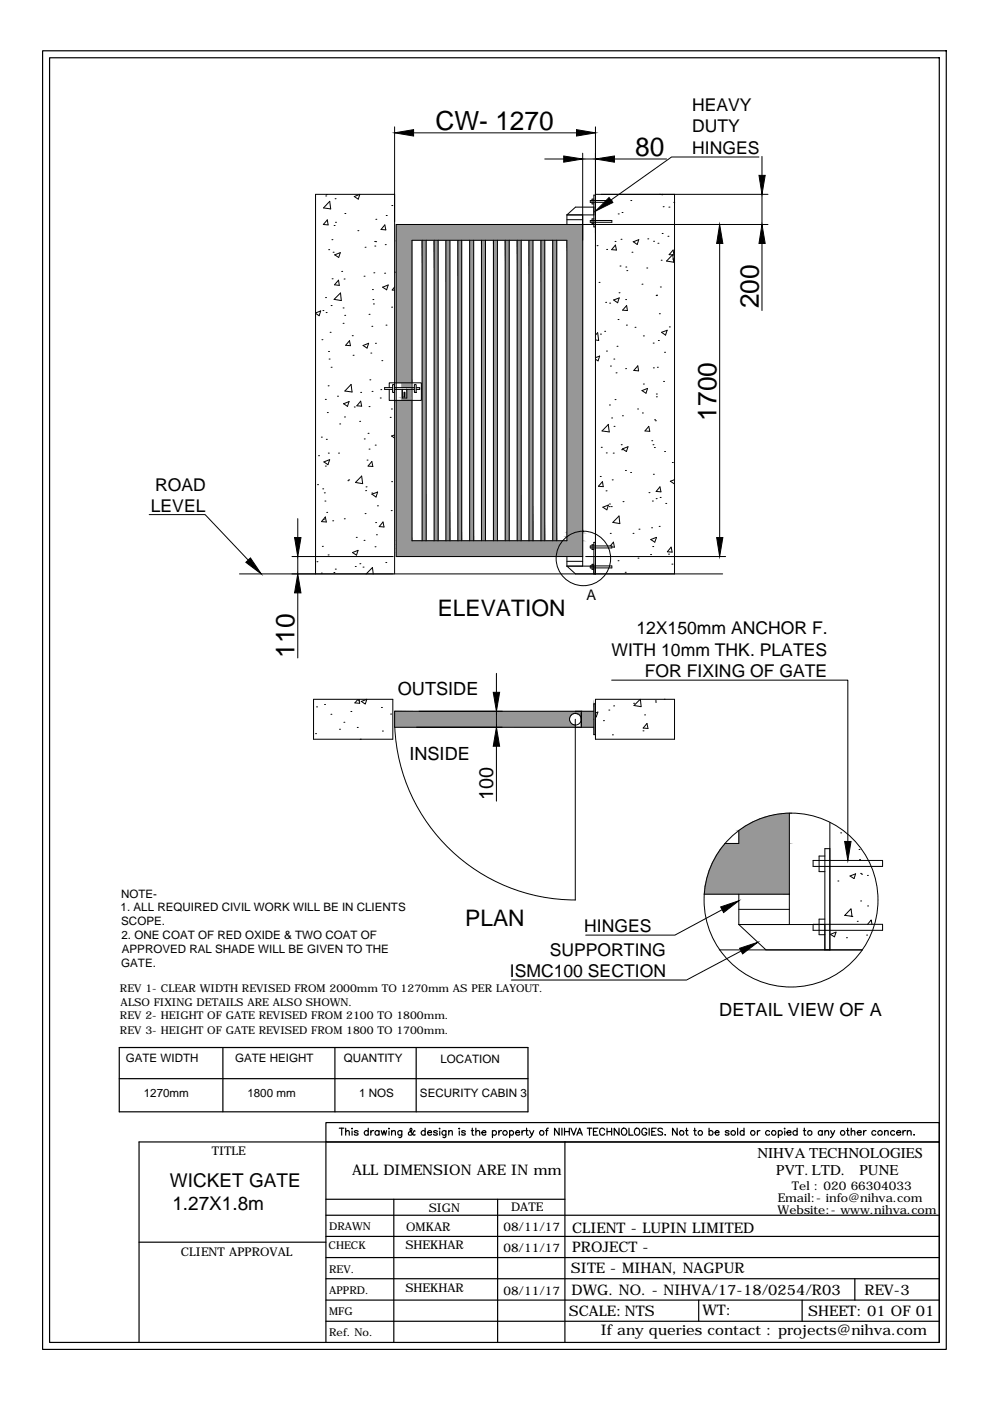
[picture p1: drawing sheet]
<svg xmlns="http://www.w3.org/2000/svg" width="210mm" height="297mm" viewBox="0 0 210 297" stroke-linecap="round" stroke-linejoin="round" font-family="sans-serif">
<!-- layer: 0 -->
<g fill="none" stroke="#000" stroke-width=".25">
<path d="M9 10.8h191.6v275.3h-191.6zM10.5 12.2h188.7v272.4h-188.7zM25.3 222.1h86.6v13.6h-86.6zM25.3 228.7h86.6M47.3 222.1v13.6M71 222.1v13.6M71.9 239.2h1M72.4 239.2v1.5M73.3 239.2v1.5M74.6 239.2v.2zM74.6 239.8v.9M75.9 239.9l-.3-.2-.5 .2 .7 .4v.3h-.6l-.1-.1"/>
<path d="M78.1 239.9a.47 .47 0 0 0-.7-.1 .47 .47 0 0 0 0 .7 .47 .47 0 0 0 .7 0M78.1 239.2v1.5M78.6 239.7v1M79.2 239.7l-.4 .1-.2 .3M80.4 239.9a.47 .47 0 0 0-.7-.1 .47 .47 0 0 0 0 .7 .47 .47 0 0 0 .7 0M80.4 239.7v1M80.8 239.7l.3 1 .3-1 .3 1 .3-1M82.5 239.2v.2zM82.5 239.8v.9M83 239.7v1M85.2 239.7l-.1 1.4-.2 .1-.3-.1M85.2 239.9a.47 .47 0 0 0-.7-.1 .47 .47 0 0 0 0 .7 .47 .47 0 0 0 .7 0"/>
<path d="M88 239.8l-.1-.1-.1 .1-.2 .5a.53 .53 0 0 1-.5 .4 .53 .53 0 0 1-.5-.3v-.3l.7-.5-.2-.4-.2 .2 .2 .6 .5 .6h.4M88.2 222.1v13.6M90.1 239.9a.47 .47 0 0 0-.7-.1 .47 .47 0 0 0 0 .7 .47 .47 0 0 0 .7 0M90.1 239.2v1.5M92.7 239.9l-.3-.2-.5 .2 .7 .4v.3h-.6l-.1-.1M93.2 239.2v.2zM93.2 239.8v.9M94.5 239.7v1.4l-.2 .1-.4-.1M94.5 239.9a.47 .47 0 0 0-.7-.1 .47 .47 0 0 0 0 .7 .47 .47 0 0 0 .7 0M95.1 239.7v1M97.4 239.2v.2zM97.4 239.8v.9"/>
<path d="M98.7 239.9l-.1-.1a.44 .44 0 0 0-.7 .1l.8 .5-.3 .3-.5-.1v-.1M99.9 239.7h.5M100.1 239.2l.1 1.4 .3 .1M100.9 239.2v1.5M104.4 239.9a.47 .47 0 0 1 .7-.1 .47 .47 0 0 1 0 .7 .47 .47 0 0 1-.7 0M104.4 239.7v1.5M105.8 239.7v1M106.4 239.7l-.4 .1-.2 .3M108 239.9a.47 .47 0 0 1 .7-.1 .47 .47 0 0 1 0 .7 .47 .47 0 0 1-.7 0M108 239.7v1.5M110.7 239.7v1M111.2 239.7l-.3 .1-.2 .3"/>
<path d="M111.4 239.7h.5M111.6 239.2v1.2l.1 .2 .3 .1M112.3 239.7l.4 1 .5-1M115.7 239.7h.5M116.3 239.2l-.3 .1-.1 .2v1.2M118.5 239.2v1.5l-.9-1.5v1.5M119.1 239.2v1.5M119.7 239.2v1.5M119.7 239.9h1M120.7 239.2v1.5M121 239.2l.6 1.5 .6-1.5M124.5 239.2h1"/>
<path d="M125 239.2v1.5M125.8 239.9h.6M126.8 239.2h-1v1.5h1M128.2 239.6a.6 .6 0 0 0-.8-.3 .6 .6 0 0 0-.3 .8 .55 .55 0 0 0 .5 .6 .55 .55 0 0 0 .6-.4M128.7 239.9h1M128.7 239.2v1.5M129.7 239.2v1.5M131.2 239.2v1.5l-1-1.5v1.5M131.9 239.4a.72 .72 0 0 1 1 .2 .72 .72 0 0 1-.3 1 .73 .73 0 0 1-.8-.3 .73 .73 0 0 1 .1-.9zM133.4 239.2v1.5h.8M134.6 239.4a.69 .69 0 0 1 1 .1 .69 .69 0 0 1-.1 1 .69 .69 0 0 1-1-.1 .69 .69 0 0 1 .1-1zM137.1 239.6a.54 .54 0 0 0-.6-.4 .54 .54 0 0 0-.4 .6v.3a.53 .53 0 0 0 .5 .6 .53 .53 0 0 0 .5-.6h-.3"/>
<path d="M137.6 239.2v1.5M138.2 239.9h.6M139.1 239.2h-.9v1.5h.9M140.5 239.4a.54 .54 0 0 0-.6-.2 .54 .54 0 0 0-.4 .4l1 .7-.2 .3h-.7l-.1-.1M143.6 239.2v1.5l-1-1.5v1.5M145.3 239.7h.6M145.6 239.2v1.2v.2l.3 .1M147.1 239.7h.5M147.3 239.2v1.2l.1 .2 .3 .1M150.3 239.9a.47 .47 0 0 1 .7-.1 .47 .47 0 0 1 0 .7 .47 .47 0 0 1-.7 0M150.3 239.2v1.5M154.6 239.9l-.3-.2-.5 .2 .7 .4v.3h-.6l-.1-.1"/>
<path d="M156.4 239.2v1.5M157.7 239.9a.47 .47 0 0 0-.6-.1 .47 .47 0 0 0 0 .7 .47 .47 0 0 0 .6 0M157.7 239.2v1.5M160.6 239.7v1M161.1 239.7l-.5 .2v.2M163.2 239.9a.47 .47 0 0 0-.7-.1 .47 .47 0 0 0 0 .7 .47 .47 0 0 0 .7 0M165 239.9a.47 .47 0 0 1 .7-.1 .47 .47 0 0 1 0 .7 .47 .47 0 0 1-.7 0M165 239.7v1.5M166.4 239.2v.2zM166.4 239.8v.9M169 239.9a.49 .49 0 0 0-.7-.1 .49 .49 0 0 0 0 .8 .49 .49 0 0 0 .7-.1M169 239.2v1.5"/>
<path d="M170.3 239.7h.5M170.5 239.2l.1 1.4 .3 .1M174.3 239.9a.47 .47 0 0 0-.7-.1 .47 .47 0 0 0 0 .7 .47 .47 0 0 0 .7 0M174.3 239.7v1M174.9 239.7v1M176.1 239.7l.4 1 .5-1M179.5 239.7h.5M179.7 239.2l.1 1.4 .3 .1M180.5 239.2v1.5M183.1 239.7v1M183.7 239.7l-.4 .1-.2 .3M185.7 239.9a.47 .47 0 0 0-.7-.1 .47 .47 0 0 0 0 .7 .47 .47 0 0 0 .7 0"/>
<path d="M187.6 239.7v1M189.7 239.9a.47 .47 0 0 0-.7-.1 .47 .47 0 0 0 0 .7 .47 .47 0 0 0 .7 0M191.4 239.7v1M192 239.7l-.3 .1-.3 .3M192.4 239.7v1M69.1 257.7h130.1M69.1 242.1v42.5M69.1 254.3h50.7M73.3 240l.3-.3 .4 .1 .1 .9M83 240l.4-.3 .3 .1 .1 .9M83.5 254.3v30.3M90.6 240.1h.9a.45 .45 0 0 0-.6-.4 .45 .45 0 0 0-.2 .8l.3 .2 .5-.2"/>
<path d="M95.1 240l.4-.3 .4 .1v.9M100.9 240l.3-.3 .4 .1 .1 .9M102.2 240.1h.8a.45 .45 0 0 0-.6-.4 .45 .45 0 0 0-.2 .8l.3 .2 .5-.2M105.5 254.3v30.3M109.3 240.1h.9a.45 .45 0 0 0-.7-.4 .45 .45 0 0 0-.1 .8l.3 .2 .3-.1 .2-.1M112.7 240.7l-.5 .5M119.8 242.1v42.5M122.3 240.7l.6-1.5 .6 1.5M122.5 240.2h.7M141 240.6v.1zM151.6 240.1h.9a.45 .45 0 0 0-.7-.4 .45 .45 0 0 0-.1 .8l.2 .2 .4-.1 .2-.1M166.8 240.1h.9a.45 .45 0 0 0-.6-.4 .45 .45 0 0 0-.2 .8l.3 .2 .5-.2"/>
<path d="M174.9 240l.4-.3 .3 .1 .1 .9M176.5 240.7l-.5 .5M180.5 240l.3-.3 .4 .1v.9M181.8 240.1h.8a.45 .45 0 0 0-.6-.4 .45 .45 0 0 0-.2 .8l.3 .2 .5-.2M187.6 240l.3-.3 .4 .1v.9M190.1 240.1h.9a.48 .48 0 0 0-.7-.3 .48 .48 0 0 0-.2 .7 .48 .48 0 0 0 .7 .1l.2-.1M192.4 240l.3-.3 .4 .1 .1 .9M193.8 240.6v.1zM29.5 263.4h39.6M69.1 271.1h130.1M69.1 266.6h130.1M69.1 262.1h130.1"/>
<path d="M69.1 275.6h130.1M148.1 275.6v4.5M170.1 275.6v4.5M181.2 271.1v4.5M29.5 284.6v-42.5h169.7h-130.1v-4.1h130.1v46.6M69.1 280.1h130.1"/>
<circle cx="107.1" cy="240.2" r=".48"/>
<circle cx="114.9" cy="240.2" r=".48"/>
<circle cx="144.5" cy="240.2" r=".48"/>
<circle cx="148.5" cy="240.2" r=".48"/>
<circle cx="155.4" cy="240.2" r=".49"/>
<circle cx="159.6" cy="240.2" r=".48"/>
<circle cx="164.1" cy="240.2" r=".48"/>
<circle cx="171.7" cy="240.2" r=".49"/>
<circle cx="178.7" cy="240.2" r=".48"/>
<circle cx="186.6" cy="240.2" r=".49"/>
</g>
<g fill="none" stroke="#000" stroke-width=".21">
<path d="M83.7 26.9v94.8M87.7 28.2h34.5M115.5 33.7h4M123.5 32.5v87.5M123.5 33.7h2.8M126.3 26.9v94.8M130.3 33.7h11M160.9 33.3h-18.5l-12.9 9.1M161.6 33.2v4M69.1 41.5h.1M69.2 41.2h.1M69.4 46.6l.2 1.1-1-.1z"/>
<path d="M69.7 52.9h.1M69.9 42.7l.2 1.6-1.5-.2zM70.4 50.8h.1M70.4 59.1h.1M70.6 53.5h.1M70.8 47.8h.1M71 54l1.2-.4-.4 1zM71 42.1h.1M71.1 47.1h.1M71.8 59.4l.1 1.1-1-.1zM72.4 57.5h.1M73 59.2h.1"/>
<path d="M73.1 45.3h.1M75.1 41.7l1.2-.5-.3 1zM75.9 48.9h.1M77.2 58.6h.1M77.4 52.4h.1M79.3 57.8h.1M79.4 51.2h.1M79.5 52.2h.1M79.6 51.2h.1M79.7 46.5h.1M81.5 57.9h.1M81.6 47.7l.2 1h-1z"/>
<path d="M81.7 51.9h.1M81.9 45.7h.1M83.1 43.6h.1M83.7 57.7h.1M83.7 41.2h-16.8v80.5M87.3 50.9h32.9v63.8h-32.9zM89.5 50.9v63.8M90.4 50.9v63.8M92 50.9v63.8M92.9 50.9v63.8M94.5 50.9v63.8M95.4 50.9v63.8"/>
<path d="M97.1 50.9v63.8M97.9 50.9v63.8M99.6 50.9v63.8M100.4 50.9v63.8M102.1 50.9v63.8M102.9 50.9v63.8M104.6 50.9v63.8M105.5 50.9v63.8M107.1 50.9v63.8M108 50.9v63.8M109.7 50.9v63.8M110.5 50.9v63.8"/>
<path d="M112.2 50.9v63.8M113 50.9v63.8M114.7 50.9v63.8M115.5 50.9v63.8M117.2 50.9v63.8M118 50.9v63.8M120.2 45.6v2M120.2 45.6h5.7M120.2 46.6h3.3M125.2 42.5h4.5v.4h-4.5zM125.2 46.8h4.5v.3h-4.5zM125.9 43.9h-3.9l-1.8 1.7"/>
<path d="M125.9 42.2h-.4v1h.4M125.9 46.4h-.4v1h.4M126.3 41.2h36.5M126.3 41.4h-.4v6.7h.4M126.6 52.1h.1M127 59.9h.1M128.6 52.9h.1M130.4 51.2h.1M130.5 52l.2 1-1-.1zM131.1 45.4h.1M131.5 56.4h.1M131.7 50.7h.1"/>
<path d="M131.9 45.1h.1M132.7 56.6h.1M132.9 57.4h.1M133.7 42.5h.1M134 53.5h.1M134.3 51.3l1.1-.5-.3 1zM137.1 56.8h.1M137.3 50.6h.1M138.6 51.2h.1M139.5 51.6h.1M139.9 41.2h.6M140.2 55.2h.1"/>
<path d="M140.4 49.5h.1M140.6 43.8h.1M141.6 50.1h.1M141.8 43.9h.1M142.6 54.9h.1M142.6 54l.2 1.6-1.5-.3zM142.7 53l.2 1.1-1-.1zM142.8 42.9h.1M143 41.2v80.5M152.6 51.6v62.4M161.6 41.2v6.4M161.6 51.6v14.2"/>
<path d="M162.8 47.6h-78.8v70.4h39.5M66.9 66.4l1.1-.5-.3 1-.8-.5M68.3 72h.1M68.5 65.8h.1M69 63.1h.1M69.1 66.3h.1M69.7 74.5h.1M69.8 76.1h.1M70 70.5h.1M70.2 64.8h.1M70.2 77.9h.1M70.8 63.5l1.4-1.4 .2 1.6z"/>
<path d="M72.7 65.3h.1M72.7 68.6h.1M73.1 66.9h.1M74.1 72.2l.2 1.1-1-.1zM74.7 71.2h.1M74.9 75.3h.1M77 73.3l1.2-.5-.4 1zM78.2 66.6h.1M78.6 74.9h.1M78.8 69.2h.1M79 61.4h.1M79.1 63.5h.1"/>
<path d="M79.2 64.4h.1M79.6 72.8h.1M81 76.5h.1M81.1 60.9l1.2-.5-.3 1zM81.8 68.9h.1M83 65.1h.1M83.7 60.8l-.5 .7h.5M126.3 71l.4-.5 .2 1.7-.6-.1M126.3 75.8l.8-.3-.3 1-.5-.3M127.3 70.8h.1M128.2 70.2h.1M128.4 64.1h.1"/>
<path d="M128.6 74.4h.1M129.3 64.3h.1M129.4 77.6h.1M130.1 76.1h.1M130.6 79.1h.1M130.8 73.4h.1M131 67.7h.1M131.2 62.1h.1M131.3 63.1l-.3 1.1-.9-.6 1.2-.4M132.6 63.5h.1M132.6 78.2h.1M132.8 68.9h.1"/>
<path d="M132.9 64.8l.1 1h-1zM134.6 69.4h.1M135.2 77.6l.2 1-1-.1zM136.1 60.3h.1M136.4 71.2h.1M138.5 72.7h.1M138.5 78h.1M139.1 62.7h.1M139.2 62.6h.1M139.4 77.9h.1M139.6 72.2h.1M139.8 66.5h.1"/>
<path d="M140 60.8h.1M140.9 74.7h.1M141.4 70l-.3 1-.8-.5 1.1-.5M141.9 69.3h.1M67.5 96.6h.1M68.1 92.7h.1M69 98.8h.1M69 84.7h.1M69.2 93.1h.1M69.4 87.5h.1M69.6 81.8h.1M69.6 96.1h.1"/>
<path d="M69.9 97.5l-1.2 .4 .8 .6 .4-1M71.6 84h.1M71.8 96.1h.1M72 89.9h.1M72.8 85.6l.9 .6 .3-1.1-1.2 .5M73 88.4h.1M74.4 81.5l.2 1.6-1.5-.2zM75.1 86.3h.1M76.3 89.3h.1M76.5 83.2h.1M76.5 85.1l.2 1-1-.1zM77.2 93.1h.1"/>
<path d="M77.8 97.6h.1M78 91.9h.1M78.2 86.2h.1M78.2 95.2h.1M78.4 80.5h.1M78.8 97.8l.3 1.1-1.1-.1zM78.9 83h.1M79.6 94.4h.1M80.6 84.4h.1M80.7 82.6h.1M82.5 82.2v-1h6.8v3.7h-6.8v-2.3M82.7 88.5h.1"/>
<path d="M83 86.7h.1M83 92.4l.7 .5M83.2 81.5h.4v1.7h-.4zM83.2 82.2h-1.7v.4h1.7M83.6 82.6h4.3M83.6 82.2h4.3M83.7 92.2l-.7 .3M85.3 82.6v1.8h.9v-1.8M85.7 83.2h.2v1h-.2zM87.9 81.5h.3v1.7h-.3zM88.2 82.2h.8v.4h-.8M127.5 94.8h.1"/>
<path d="M128.5 96h.1M129 90l.2 1.6-1.6-.2 1.4-1.4M129.2 85.9h.1M129.7 88.6h.1M130 96.1h.1M130.2 90.4h.1M130.4 84.7h.1M131.7 94.3h.1M131.8 95.3h.1M132 88.2h.1M132 95.2l1.2-.5-.4 1zM132.6 99.8h.1"/>
<path d="M135.2 86.7h.1M136.1 82.8l1.2-.4-.3 1zM136.2 87.6h.1M136.4 81.4h.1M137.6 90.4l.2 1.1-1-.1zM138.2 93.4h.1M138.4 94.3h.1M138.7 94.9h.1M138.8 89h.1M139 89.2h.1M139.2 83.5h.1M139.2 84.1h.1"/>
<path d="M140.7 80.9h.1M140.9 95.7h.1M142.6 98.1h.1M31.6 109.1h11.9l9.1 9.7M61.9 118h21.5M63.1 110v4M63.1 118v3.7M67.2 119.1h.1M67.3 102.8h.1M68.3 115.8h.1M68.4 103.6h.1M68.6 110.2h.1"/>
<path d="M68.8 104.5h.1M68.9 106.2h.1M69 109.6l.2 1.1-1-.1zM69.3 108.6h.1M69.6 117.7h.1M70.5 110.4h.1M73 110h.1M73.8 101.9h.1M73.9 101.7h.1M74.7 117.2l1.2-.5-.3 1zM75.5 113.9h.1M76.3 119.5h.1"/>
<path d="M76.7 100.9l.2 1.6-1.5-.2zM77.2 114.6h.1M77.4 108.9h.1M77.5 104h.1M77.6 103.2h.1M78.8 104.5h.1M78.8 104.8l1.3-.5-.4 1.1-.8-.6M79.5 115.9h.1M79.6 110.8h.1M79.8 113.4h.1M80 107.2h.1M81.2 110.7l.2 1-1-.1z"/>
<path d="M81.8 119.3h.1M82.9 108.3h.1M83 102.1h.1M120.2 118v2M120.2 119h3.3M124.2 118h29.7M125.2 120v.4h4.5v-.4h-9.5M125.2 115.8h4.5v.4h-4.5zM125.9 115.5h-.4v1h.4M125.9 119.6h-.4v1.1h.4M126.3 115h-.4v6.7M127.3 101h.1"/>
<path d="M127.7 102.1l.2 1.1-1-.1zM127.8 107.5l1.2-.4-.3 1zM128.5 104.1h.1M129.2 107.4h.1M129.2 106.9h.1M129.4 113.1h.1M129.4 115.8l.7-.9 .2 1.1h-.6M129.6 107.4h.1M129.8 101.7h.1M131 118.9h.1M131.2 109.4l.2 1.6-1.5-.2zM132.1 106.4h.1"/>
<path d="M133.7 100.2h.1M134.2 113.1h.1M135.3 118.3h.1M135.5 112.2h.1M137.6 104.5h.1M137.9 117.6h.1M138.1 111.9h.1M138.3 106.2h.1M138.4 115.9h.1M138.5 100.6h.1M139.1 105.7h.1M139.2 113.9l-1.2 .5 .8 .5 .4-1"/>
<path d="M139.8 111.6h.1M139.9 103.2l.2 1.1-1-.1zM140 105.5h.1M141.2 106.7h.1M141.7 117.5h.1M142.3 116l.2 1.1-1-.1zM142.5 119.6h.1M143 101.7l-.9 .3 .9 .5M50.8 121.7h102.4M63.1 125.7v13.8M68.1 121.5h.1M70.8 121.4h.1"/>
<path d="M71.1 120.7h.1M75.3 120.1h.1M77 120.2h.1M77.7 121.7l1.3-1.4 .1 1.4M120.2 120l1.8 1.7M132.6 121.3h.1M66.5 148.3h16.8v8.4h-16.8zM66.9 155.5h.1M67.1 149.9h.1M68.8 149.4h.1M70.2 151.4h.1M72 154.6h.1"/>
<path d="M72.9 153.1h.1M74.4 150.8h.1M75.7 154.2h.1M75.9 148.3l-.7 .7 1.1 .1-.2-.8M76 148.6h.1M76.4 156.7h.1M76.6 148.7l.8 .6 .4-1-1.2 .4M80.9 150h.1M81.1 155h.1M82.8 151.4h.1M83.7 154.2a38.3 38.3 0 0 0 38.3 36.6M105.3 142.8v4"/>
<path d="M105.3 150.8v3.4M105.3 158.2v11.7M122 152.5v38.3M123.2 150.8v3.4M125.9 150.8h-42.2v3.4h42.2M126.3 148.3h16.7v8.4h-16.7zM126.3 149.2h-.4v6.6h.4M126.3 151.2l.5-.2-.4 1-.1-.1M127.9 152.8h.1M129.1 150.6h.1M129.7 144.2h50.1v34.2M129.9 155.8h.1"/>
<path d="M130.1 149.7h.1M134.3 149.1h.1M135.7 148.3l-1.3 1.3 1.5 .2-.1-1.5M136.3 155h.1M136.7 151.6h.1M137.2 153.4l.2 1h-1zM139 148.6h.1M139 148.9h.1M140.8 148.3h.1M156.6 176.1v2.7h-2.9M167.4 172.4v23.6M176 174.4v27"/>
<path d="M176 179.9h-1.1v21.5M178.2 176.6h.1M149.3 189.6h18.1M153.1 192.9l-10 5.4h-18.9M156.6 189.6v6.4M156.6 196h18.3M156.6 192.8h10.8M156.6 196l5.8 5.4M172.4 196h14.7v1.2h-14.7zM172.4 182.4h14.7v1.3h-14.7zM174.9 194.9h-1.2v3.3h1.2M174.9 181.5h-1.2v3.3h1.2"/>
<path d="M176.1 198.1l1.2-.5-.4 1zM177.6 186.8h.1M179.5 198.8h.1M180.2 185.7l1.2-.4-.3 1zM180.4 192.7l.3 1.6-1.6-.2zM180.6 194.3h.1M181.8 195.3h.1M182.1 180.1h.1M182.3 182.2l.1 .2M182.4 182.2l-.2 .2M182.5 191h.1M182.5 185.2h.1"/>
<path d="M182.7 185.3h.1M183.7 198.3h.1M183.9 185.6h.1M184 196l.7-1 .2 1M184 192.1h.1M152.5 201.4h30.4M157.1 201.6l-11.5 6.2h-37.2"/>
<circle cx="123.7" cy="118.4" r="5.8"/>
<circle cx="122" cy="152.5" r="1.25"/>
<circle cx="167.7" cy="190.8" r="18.4"/>
</g>
<g fill="#979797" stroke="#979797" stroke-width=".21">
<path d="M122.7 112.7h.8z"/>
<path d="M120.2 113.3h.8l-.8 .5z"/>
<path d="M122.9 151.6h.3v.4z"/>
<path d="M165.7 172.5l1.7-.1v.1z"/>
<path d="M84 47.6v3.3h39.5zM84 47.6h39.5v3.3z"/>
<path d="M84 50.9v30.3h3.3zM84 50.9h3.3v30.3z"/>
<path d="M120.2 50.9v61.8h3.3zM120.2 50.9h3.3v61.8z"/>
<path d="M120.2 112.7h2.5zM120.2 112.7h3.3z"/>
<path d="M121.8 113h1.7l-.8-.3zM122.7 112.7h.8v.3z"/>
<path d="M120.2 112.7v.3h1.6zM120.2 112.7h2.5l-.9 .3z"/>
<path d="M121 113.3h2.5l-1.7-.3zM121.8 113h1.7v.3z"/>
<path d="M120.2 113v.3h.8zM120.2 113h1.6l-.8 .3z"/>
<path d="M120.2 113.8h3.3l-2.5-.5zM121 113.3h2.5v.5z"/>
<path d="M120.2 113.8v.9h3.3zM120.2 113.8h3.3v.9z"/>
<path d="M84 84.9v29.8h3.3zM84 84.9h3.3v29.8z"/>
<path d="M119.3 114.7l-.5 .7h4.7zM119.3 114.7h4.2v.7z"/>
<path d="M84 114.7v.7h34.8zM84 114.7h35.3l-.5 .7z"/>
<path d="M118.8 115.4l-.5 .8h5.2zM118.8 115.4h4.7v.8z"/>
<path d="M84 115.4v.8h34.3zM84 115.4h34.8l-.5 .8z"/>
<path d="M118.3 116.2l-.3 .9h5.5zM118.3 116.2h5.2v.9z"/>
<path d="M84 116.2v.9h34zM84 116.2h34.3l-.3 .9z"/>
<path d="M118 117.1l-.1 .9h5.6zM118 117.1h5.5v.9z"/>
<path d="M84 117.1v.9h33.9zM84 117.1h34l-.1 .9z"/>
<path d="M117.2 50.9v63.8h.8zM117.2 50.9h.8v63.8z"/>
<path d="M114.7 50.9v63.8h.8zM114.7 50.9h.8v63.8z"/>
<path d="M112.2 50.9v63.8h.8zM112.2 50.9h.8v63.8z"/>
<path d="M109.7 50.9v63.8h.8zM109.7 50.9h.8v63.8z"/>
<path d="M107.1 50.9v63.8h.9zM107.1 50.9h.9v63.8z"/>
<path d="M104.6 50.9v63.8h.9zM104.6 50.9h.9v63.8z"/>
<path d="M102.1 50.9v63.8h.8zM102.1 50.9h.8v63.8z"/>
<path d="M99.6 50.9v63.8h.8zM99.6 50.9h.8v63.8z"/>
<path d="M97.1 50.9v63.8h.8zM97.1 50.9h.8v63.8z"/>
<path d="M94.5 50.9v63.8h.9zM94.5 50.9h.9v63.8z"/>
<path d="M92 50.9v63.8h.9zM92 50.9h.9v63.8z"/>
<path d="M89.5 50.9v63.8h.9zM89.5 50.9h.9v63.8z"/>
<path d="M85.2 81.2v1h1.9zM85.2 81.2h1.9v1z"/>
<path d="M86.2 82.6v1.8h.9zM86.2 82.6h.9v1.8z"/>
<path d="M85.2 82.6v1.8h.1zM85.2 82.6h.1v1.8z"/>
<path d="M85.2 84.4v.5h1.9zM85.2 84.4h1.9v.5z"/>
<path d="M83.7 150.8v.5h39.5zM83.7 150.8h39.5v.5z"/>
<path d="M122 151.3l1.2 .1zM122 151.3l1.2 .1z"/>
<path d="M83.7 151.3l37.8 .1zM83.7 151.3h38.3z"/>
<path d="M122.4 151.4l.5 .2h.3zM122.4 151.4h.8v.2z"/>
<path d="M83.7 151.4v.2h37.4zM83.7 151.4h37.8l-.4 .2z"/>
<path d="M122.9 151.6l.3 .4zM123.1 152h.1v.5z"/>
<path d="M83.7 151.6v.4h37.1zM83.7 151.6h37.4l-.3 .4z"/>
<path d="M83.7 152v.5h37zM83.7 152h37.1l-.1 .5z"/>
<path d="M83.7 152.5v.5h37.1zM83.7 152.5h37l.1 .5z"/>
<path d="M83.7 153v.4h37.4zM83.7 153h37.1l.3 .4z"/>
<path d="M83.7 153.4v.2h37.8zM83.7 153.4h37.4l.4 .2z"/>
<path d="M83.7 153.6l38.3 .1zM83.7 153.6l38.3 .1z"/>
<path d="M83.7 153.7v.5h38.3zM83.7 153.7h38.3v.5z"/>
<path d="M125.9 149.2v1.6h.4zM125.9 149.2h.4v1.6z"/>
<path d="M125.9 150.8v.5h.4zM125.9 150.8h.4v.5z"/>
<path d="M123.2 150.8v.5h2.7zM123.2 150.8h2.7v.5z"/>
<path d="M125.9 151.3v1.2h.4zM125.9 151.3h.4v1.2z"/>
<path d="M123.2 151.3v1.2h2.7zM123.2 151.3h2.7v1.2z"/>
<path d="M125.9 152.5v1.7h.4zM125.9 152.5h.4v1.7z"/>
<path d="M123.2 152.5v1.7h2.7zM123.2 152.5h2.7v1.7z"/>
<path d="M125.9 154.2v1.6h.4zM125.9 154.2h.4v1.6z"/>
<path d="M164.1 172.8h3.3l-1.7-.3zM165.7 172.5h1.7v.3z"/>
<path d="M162.5 173.2h4.9l-3.3-.4zM164.1 172.8h3.3v.4z"/>
<path d="M161 173.7h6.4l-4.9-.5zM162.5 173.2h4.9v.5z"/>
<path d="M159.4 174.3h8l-6.4-.6zM161 173.7h6.4v.6z"/>
<path d="M158 175.1h9.4l-8-.8zM159.4 174.3h8v.8z"/>
<path d="M156.6 176.1h10.8l-9.4-1zM158 175.1h9.4v1z"/>
<path d="M156.6 176.1v2.7h10.8zM156.6 176.1h10.8v2.7z"/>
<path d="M153.7 178.8l-1.1 1.4h14.8zM153.7 178.8h13.7v1.4z"/>
<path d="M152.6 180.2l-.9 1.4h15.7zM152.6 180.2h14.8v1.4z"/>
<path d="M151.7 181.6l-.8 1.5h16.5zM151.7 181.6h15.7v1.5z"/>
<path d="M150.9 183.1l-.6 1.5h17.1zM150.9 183.1h16.5v1.5z"/>
<path d="M150.3 184.6l-.5 1.6h17.6zM150.3 184.6h17.1v1.6z"/>
<path d="M149.8 186.2l-.3 1.7h17.9zM149.8 186.2h17.6v1.7z"/>
<path d="M149.5 187.9l-.2 1.7h18.1zM149.5 187.9h17.9v1.7z"/>
</g>
<g fill="#000" stroke="#000" stroke-width=".21">
<path d="M83.7 28.2l4-.7v1.3zM119.5 33.1l4 .6-4 .7zM122.2 27.5l4.1 .7-4.1 .6zM126.3 33.7l4-.6v1.3zM160.9 37.2h1.3l-.6 4zM129.1 41.9l.8 1-3.6 1.9zM152.6 47.6l.7 4h-1.4zM161.6 47.6l.6 4h-1.3zM52.1 119.2l1-.9 2.3 3.4zM62.5 114h1.3l-.7 4zM151.9 114h1.4l-.7 4zM63.1 121.7l.7 4h-1.3z"/>
<path d="M104.6 146.8h1.3l-.6 4zM105.3 154.2l.6 4h-1.3zM179.1 178.4h1.3l-.6 4zM152.8 192.3l3.8-1.3-3.2 2.5zM156.8 201.1l3.9-1.3-3.2 2.4z"/>
</g>
<g font-size="5.6">
<text x="92.3" y="27.5">CW- 1270</text>
<text x="134.7" y="33">80</text>
<text x="160.9" y="65.4" transform="rotate(-90 160.9 65.4)">200</text>
<text x="151.9" y="89.2" transform="rotate(-90 151.9 89.2)">1700</text>
<text x="62.5" y="139.5" transform="rotate(-90 62.5 139.5)">110</text>
</g>
<g font-size="4.8">
<text x="92.8" y="130.6">ELEVATION</text>
<text x="98.7" y="196.3">PLAN</text>
</g>
<text font-size="4.2" x="104.6" y="169.7" transform="rotate(-90 104.6 169.7)">100</text>
<g font-size="4">
<text x="36" y="251.6">WICKET GATE</text>
<text x="36.5" y="256.5">1.27X1.8m</text>
</g>
<g font-size="3.9">
<text x="84.3" y="147.3">OUTSIDE</text>
<text x="86.8" y="161.1">INSIDE</text>
<text x="152.5" y="215.4">DETAIL VIEW OF A</text>
</g>
<g font-size="3.7">
<text x="146.7" y="23.6">HEAVY</text>
<text x="146.7" y="28.1">DUTY</text>
<text x="146.7" y="32.6">HINGES</text>
<text x="32.9" y="104">ROAD</text>
<text x="32" y="108.5">LEVEL</text>
<text x="134.9" y="134.5">12X150mm ANCHOR F.</text>
<text x="129.6" y="139">WITH 10mm THK. PLATES</text>
<text x="136.7" y="143.5">FOR FIXING OF GATE</text>
<text x="123.9" y="197.6">HINGES</text>
<text x="116.6" y="202.6">SUPPORTING</text>
<text x="108.1" y="207.1">ISMC100 SECTION</text>
</g>
<g font-size="3.2">
<text x="160.6" y="245.6">NIHVA TECHNOLOGIES</text>
<text x="164.5" y="249.2">PVT. LTD.</text>
<text x="182.3" y="249.2">PUNE</text>
</g>
<g font-size="3.1">
<text x="124.3" y="127.2">A</text>
<text x="74.6" y="249.1">ALL DIMENSION ARE IN mm</text>
<text x="121.3" y="261.3">CLIENT - LUPIN LIMITED</text>
<text x="121" y="270">SITE - MIHAN, NAGPUR</text>
<text x="121.3" y="265.5">PROJECT -</text>
<text x="121.2" y="274.5">DWG. NO. - NIHVA/17-18/0254/R03</text>
<text x="183.3" y="274.5">REV-3</text>
<text x="120.6" y="278.9">SCALE:NTS</text>
<text x="148.9" y="278.9">WT:</text>
<text x="171.4" y="278.9">SHEET: 01 OF 01</text>
<text x="127.4" y="283.1">If any queries contact : projects@nihva.com</text>
</g>
<g font-size="2.5">
<text x="25.7" y="190.3">NOTE-</text>
<text x="25.6" y="193.2">1. ALL REQUIRED CIVIL WORK WILL BE IN CLIENTS</text>
<text x="25.7" y="196.2">SCOPE.</text>
<text x="25.8" y="199.1">2. ONE COAT OF RED OXIDE &amp; TWO COAT OF</text>
<text x="25.8" y="202">APPROVED RAL SHADE WILL BE GIVEN TO THE</text>
<text x="25.7" y="205">GATE.</text>
<text x="26.7" y="225.1">GATE WIDTH</text>
<text x="49.8" y="225.1">GATE HEIGHT</text>
<text x="72.9" y="225.1">QUANTITY</text>
<text x="93.4" y="225.4">LOCATION</text>
<text x="30.5" y="232.6">1270mm</text>
<text x="52.5" y="232.6">1800 mm</text>
<text x="76.2" y="232.6">1 NOS</text>
<text x="89" y="232.6">SECURITY CABIN 3</text>
<text x="44.9" y="244.9">TITLE</text>
<text x="90.9" y="257">SIGN</text>
<text x="108.3" y="256.8">DATE</text>
<text x="164.9" y="257.4">Website:- www.nihva.com</text>
<text x="164.9" y="254.9">Email:- info@nihva.com</text>
<text x="167.9" y="252.4">Tel : 020 66304033</text>
<text x="86.1" y="261">OMKAR</text>
<text x="106.7" y="261">08/11/17</text>
<text x="38.4" y="266.3">CLIENT APPROVAL</text>
<text x="86" y="264.9">SHEKHAR</text>
<text x="106.7" y="265.4">08/11/17</text>
<text x="86" y="273.9">SHEKHAR</text>
<text x="106.7" y="274.5">08/11/17</text>
</g>
<g font-size="2.3">
<text x="25.4" y="210.4">REV 1- CLEAR WIDTH REVISED FROM 2000mm TO 1270mm AS PER LAYOUT.</text>
<text x="25.6" y="213.2">ALSO FIXING DETAILS ARE ALSO SHOWN.</text>
<text x="25.4" y="216">REV 2- HEIGHT OF GATE REVISED FROM 2100 TO 1800mm.</text>
<text x="25.4" y="219.2">REV 3- HEIGHT OF GATE REVISED FROM 1800 TO 1700mm.</text>
<text x="69.8" y="260.8">DRAWN</text>
<text x="69.7" y="264.8">CHECK</text>
<text x="69.8" y="269.8">REV.</text>
<text x="69.8" y="274.3">APPRD.</text>
<text x="69.8" y="278.8">MFG</text>
<text x="69.8" y="283.4">Ref. No.</text>
</g>
</svg>
